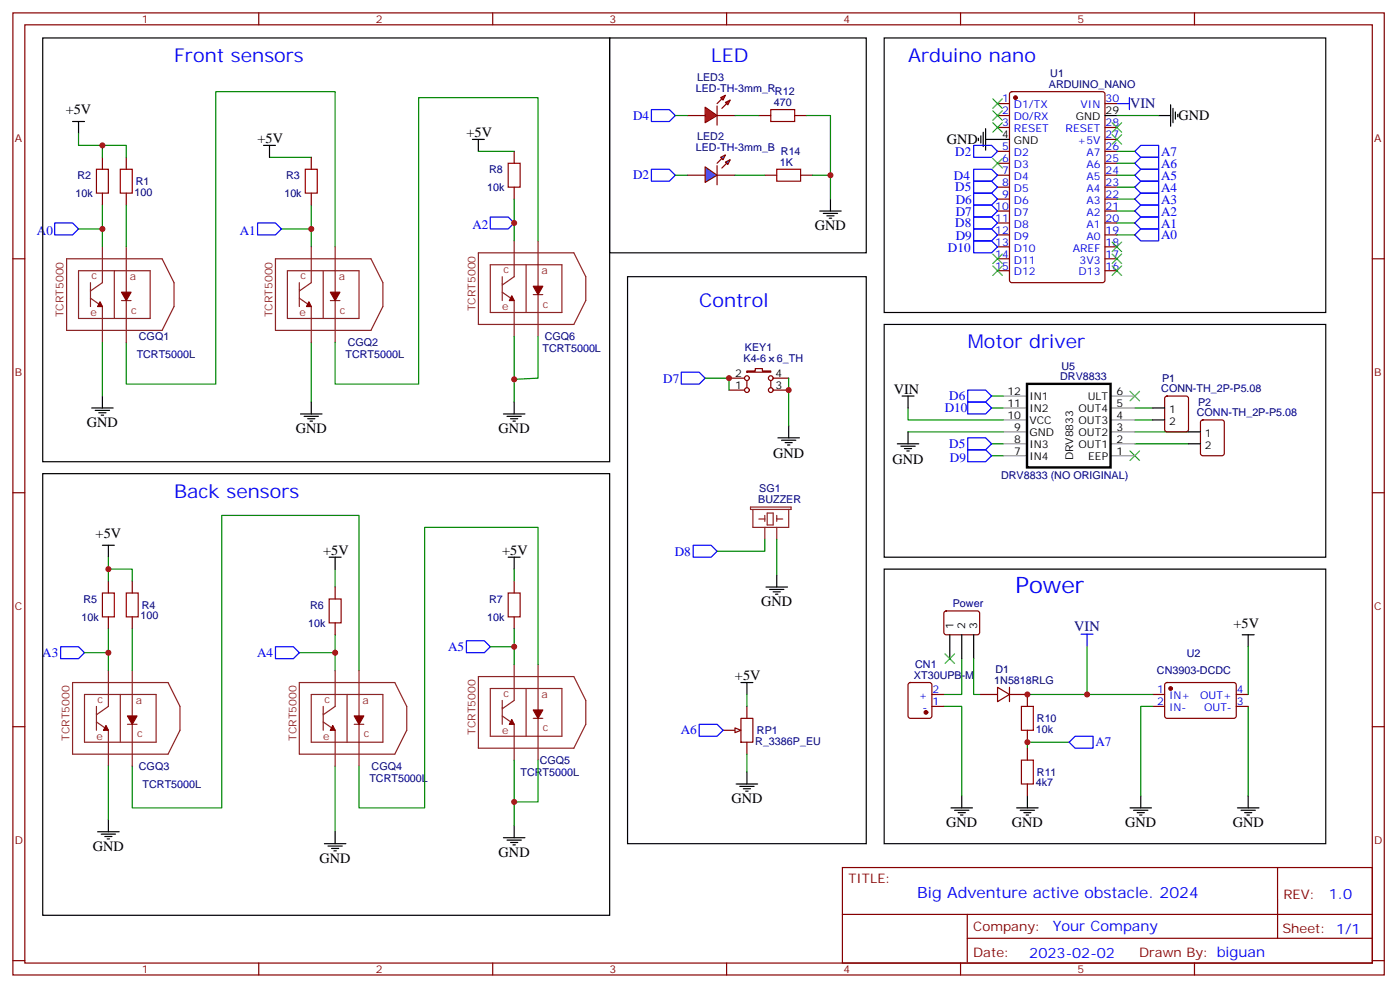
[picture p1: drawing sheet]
<svg xmlns="http://www.w3.org/2000/svg" width="414mm" height="292mm" viewBox="0 0 414 292" stroke-linecap="round" stroke-linejoin="round" font-family="sans-serif">
<g fill="none" stroke="#870000" stroke-width=".35">
<path d="M3.8 3.8h405.4v284.3h-405.4zM7.3 7.3h398.3v277.3h-398.3zM76.5 3.8v3.5M145.6 3.8v3.5M214.8 3.8v3.5M283.9 3.8v3.5M353.1 3.8v3.5M294.9 30.6h3.5M294.9 34.1h3.5M294.9 37.7h3.5M298.6 27.3l.5-.2h26.8l.6 .4 .1 55.3-.5 .7h-27l-.7-.4v-55.3zM326.6 30.6h3.5"/>
<path d="M326.6 37.7h3.5M30.3 46.5v3.5M30.3 57.1v3.5M37.3 46.5v3.5M37.3 57.1v3.5M92 46.5v3.5M92 57.1v3.5M152 44.7v3.6M152 55.3v3.5M203.1 51.8h5.3M211.9 51.8h5.3M294.9 44.7h3.5"/>
<path d="M294.9 48.3h3.5M294.9 51.8h3.5M294.9 55.3h3.5M294.9 58.8h3.5M326.6 44.7h3.5M326.6 48.3h3.5M326.6 51.8h3.5M326.6 55.3h3.5M326.6 58.8h3.5M326.6 41.2h3.5M3.8 76.5h3.5M294.9 76.5h3.5"/>
<path d="M294.9 62.4h3.5M294.9 65.9h3.5M294.9 69.4h3.5M294.9 73h3.5M326.6 76.5h3.5M326.6 62.4h3.5M326.6 65.9h3.5M326.6 69.4h3.5M326.6 73h3.5M405.6 76.5h3.6M294.9 80h3.5M326.6 80h3.5"/>
<path d="M344.5 117.3l.4-.2h5.7l.6 .4 .1 9.4-.5 .7h-5.9l-.6-.4-.1-9.4zM355.1 124.3l.4-.2h5.7l.6 .4 .1 9.5-.5 .6-5.9 .1-.6-.5-.1-9.4zM3.8 145.6h3.5M405.6 145.6h3.6M32 171.7v3.6M39.1 171.7v3.6M99.1 173.5v3.5M152 171.7v3.6M32 182.3v3.5M39.1 182.3v3.5M99.1 184.1v3.5M152 182.3v3.5"/>
<path d="M3.8 214.8h3.5M268.6 201.9l.5-.2h5.6l.7 .4v9.5l-.4 .6-5.9 .1-.7-.5v-9.4zM275.4 205.2h3.6M275.4 208.8h3.6M303.7 205.2v3.6M303.7 215.8v3.6M340.7 205.2h3.5M340.7 208.8h3.5M344.5 201.9l.4-.2 20.1 .1 .4 .6-.1 9.5-.6 .4-20-.1-.5-.6v-9.2zM365.4 205.2h3.5M365.4 208.8h3.5M405.6 214.8h3.6"/>
<path d="M303.7 221.1v3.5M303.7 231.7v3.5M249 256.4h156.6v28.2h-156.6zM377.6 256.4v20.9M249 270.2h156.5M285.9 277.3h119.6M285.9 270.2v14.2M3.8 283.9h3.5M76.5 284.6v3.5M145.6 284.6v3.5M214.8 284.6v3.5M283.9 284.6v3.5"/>
<path d="M353.1 284.6v3.5M405.6 283.9h3.6"/>
</g>
<g fill="#870000" stroke="#870000" stroke-width=".35">
<path d="M29.6 89.2l.7 1.4h-1.4z"/>
<path d="M35.9 86.4h2.8l-1.4 2.4z"/>
<path d="M91.3 89.2l.7 1.4h-1.4z"/>
<path d="M97.6 86.4h2.9l-1.4 2.4z"/>
<path d="M151.3 87.4l.7 1.4h-1.4z"/>
<path d="M157.6 84.6h2.8l-1.4 2.5z"/>
<path d="M31.3 214.4l.7 1.4h-1.4z"/>
<path d="M37.7 211.6h2.8l-1.4 2.5z"/>
<path d="M98.4 214.4l.7 1.4h-1.5z"/>
<path d="M104.7 211.6h2.8l-1.4 2.5z"/>
<path d="M151.3 212.7l.7 1.4h-1.4z"/>
<path d="M157.6 209.8h2.8l-1.4 2.5z"/>
<circle cx="300.1" cy="28.9" r=".53"/>
<circle cx="346" cy="203.5" r=".53"/>
<circle cx="273.7" cy="210.5" r=".53"/>
</g>
<g fill="none" stroke="#000" stroke-width=".35">
<path d="M21.4 35.9h3.6M23.2 35.9v3.5M290.6 39.1v4.2M291.3 38v6.4M326.6 34.1h3.5M342.5 34.1h3.5M346 31v6.3M346.7 32v4.3M347.4 33.1v2.1M348.1 33.8v.7M77.9 43h3.5M79.7 43v3.5"/>
<path d="M139.6 41.2h3.6M141.4 41.2v3.5M289.2 40.9v.7M289.9 40.1v2.2M291.3 41.2h7.1M30.3 117.1v3.5M92 118.8v3.5M152 118.8v3.5M266.6 117.1h3.6M268.4 117.1v3.5M27.1 120.6h6.3M28.2 121.3h4.2"/>
<path d="M29.2 122h2.1M29.9 122.7h.7M88.8 122.3h6.4M89.9 123h4.2M90.9 123.8h2.2M91.7 124.5h.7M148.8 122.3h6.4M149.9 123h4.2M150.9 123.8h2.1M151.6 124.5h.7M265.2 131.2h6.4M266.3 131.9h4.2"/>
<path d="M267.3 132.6h2.2M268 133.3h.7M268.4 127.6v3.6M340.7 120.6h3.5M340.7 124.1h3.5M351.3 127.6h3.5M351.3 131.2h3.5M30.3 161.1h3.5M32 161.1v3.6M97.3 164.7h3.5M99.1 164.7v3.5M150.2 164.7h3.5"/>
<path d="M152 164.7v3.5M261.3 168.2h130.6v81.1h-130.6zM367.2 187.6h3.5M368.9 187.6v3.5M281.1 238.8h6.3M282.2 239.5h4.2M284.3 235.2v3.6M300.5 238.8h6.3M301.6 239.5h4.2M303.7 235.2v3.6M334 238.8h6.4M335.1 239.5h4.2"/>
<path d="M337.2 235.2v3.6M365.8 238.8h6.3M366.8 239.5h4.3M368.9 235.2v3.6M28.9 245.8h6.3M29.9 246.5h4.2M31 247.2h2.1M31.7 247.9h.7M32 242.3v3.5M95.9 249.3h6.3M96.9 250h4.3M98 250.8h2.1"/>
<path d="M98.7 251.5h.7M99.1 245.8v3.5M148.8 247.6h6.4M149.9 248.3h4.2M150.9 249h2.1M151.6 249.7h.7M152 244.1v3.5M283.2 240.2h2.1M283.9 240.9h.7M302.6 240.2h2.1M303.3 240.9h.7M336.1 240.2h2.1"/>
<path d="M336.8 240.9h.7M367.9 240.2h2.1M368.6 240.9h.7"/>
</g>
<g fill="none" stroke="#00f" stroke-width=".35">
<path d="M330.3 30.6h3.5M333.8 28.9v3.5M287.8 53.6h5.3l1.8 1.7-1.8 1.8h-5.3zM287.8 57.1h5.3l1.8 1.7-1.8 1.8h-5.3zM335.4 58.8l1.8-1.7h5.3v3.5h-5.3zM335.4 55.3l1.8-1.7h5.3v3.5h-5.3zM335.4 51.8l1.8-1.8h5.3v3.6h-5.3zM335.4 44.7l1.8-1.7h5.3v3.5h-5.3zM16.2 65.9h5.2l1.8 1.8-1.8 1.7h-5.2zM76.1 65.9h5.3l1.8 1.8-1.8 1.7h-5.3zM144.9 64.1h5.3l1.8 1.8-1.8 1.8h-5.3zM287.8 60.6h5.3l1.8 1.8-1.8 1.7h-5.3z"/>
<path d="M287.8 67.7h5.3l1.8 1.7-1.8 1.8h-5.3zM287.8 71.2h5.3l1.8 1.8-1.8 1.7h-5.3zM335.4 69.4l1.8-1.7h5.3v3.5h-5.3zM335.4 65.9l1.8-1.8h5.3v3.6h-5.3zM335.4 62.4l1.8-1.8h5.3v3.5h-5.3zM286 118.8h5.3l1.8 1.8-1.8 1.7h-5.3zM286 115.3h5.3l1.8 1.8-1.8 1.7h-5.3zM286 132.9h5.3l1.8 1.8-1.8 1.8h-5.3zM286 129.4h5.3l1.8 1.8-1.8 1.7h-5.3zM17.9 191.1h5.3l1.8 1.8-1.8 1.8h-5.3zM81.4 191.1h5.3l1.8 1.8-1.8 1.8h-5.3zM137.9 189.4h5.3l1.7 1.7-1.7 1.8h-5.3z"/>
<path d="M319.5 187.4h3.6M321.3 187.4v3.6M316 219.4l1.8-1.8h5.3v3.5h-5.3z"/>
</g>
<g fill="none" stroke="#008700" stroke-width=".35">
<path d="M23.2 39.4v3.6h14.1v3.5M330.1 34.1h12.4M30.3 43v3.5M79.7 46.5h12.3M141.4 44.7h10.6M152 58.8v12.4M330.1 51.8h5.3M330.1 55.3h5.3M330.1 58.8h5.3M330.1 44.7h5.3M23.2 67.7h7.1M30.3 60.6v12.4"/>
<path d="M37.3 60.6v12.4M83.2 67.7h8.8M92 60.6v12.4M99.1 73v-45.9h-35.3v86.4h-26.5v-12.3M159 71.2v-42.3h-35.2v84.6h-24.7v-12.3M330.1 62.4h5.3M330.1 65.9h5.3M330.1 69.4h5.3M152 99.4v19.4M159 99.4v12.4l-7 .3M30.3 101.2v15.9M92 101.2v17.6"/>
<path d="M293.1 117.1h3.5M268.4 120.6v3.5h28.2M268.4 127.6h28.2M293.1 131.2h3.5M293.1 120.6h3.5M293.1 134.7h3.5M335.4 131.2h15.9M335.4 127.6h15.9M335.4 124.1h5.3M335.4 120.6h5.3M32 164.7v3.5h7.1v3.5M32 168.2v3.5"/>
<path d="M99.1 168.2v5.3M25 192.9h7M32 185.8v12.4M39.1 185.8v12.4M88.5 192.9h10.6M99.1 187.6v10.6M106.1 198.2v-45.9h-40.6v86.5h-26.4v-12.4M152 185.8v10.6M159 196.4v-40.5h-33.5v82.9h-19.4v-12.4M284.3 194.7v10.5h-5.3M279 208.8h5.3v26.4M303.7 205.2h37"/>
<path d="M316 219.4h-12.3v1.7M340.7 208.8h-3.5v26.4M368.9 208.8v26.4M32 226.4v15.9M99.1 226.4v19.4M152 224.6v19.5M159 224.6v12.4h-7"/>
</g>
<g fill="none" stroke="#8c2424" stroke-width=".35">
<path d="M19.7 76.5h28.2l3.5 7v7.1l-3.5 7h-28.2zM30.3 73v10.5l-3.6 2.5M37.3 73v28.2M81.4 76.5h28.2l3.6 7v7.1l-3.6 7h-28.2zM92 73v10.5l-3.5 2.5M99.1 73v28.2M141.4 74.7h28.2l3.5 7.1v7l-3.5 7.1h-28.2zM144.9 78.2h21.2v14.2h-21.2zM152 71.2v10.6l-3.6 2.4M155.5 78.2v14.2M159 71.2v28.2M23.2 80h21.2v14.1h-21.2z"/>
<path d="M26.7 83.5v7.1M26.7 88.1l3.6 2.5v10.6M33.8 80v14.1M35.9 88.8h2.8M84.9 80h21.2v14.1h-21.2zM88.5 83.5v7.1M88.5 88.1l3.5 2.5v10.6M95.5 80v14.1M97.6 88.8h2.9M148.4 81.8v7M148.4 86.4l3.6 2.4v10.6M157.6 87.1h2.8"/>
<path d="M32 198.2v10.6l-3.5 2.4M39.1 198.2v28.2M99.1 198.2v10.6l-3.6 2.4M106.1 198.2v28.2M141.4 200h28.2l3.5 7v7.1l-3.5 7h-28.2zM152 196.4v10.6l-3.6 2.5M159 196.4v28.2M21.4 201.7h28.3l3.5 7.1v7l-3.5 7.1h-28.3zM25 205.2h21.1v14.2h-21.1zM28.5 208.8v7M28.5 213.4l3.5 2.4v10.6M35.6 205.2v14.2"/>
<path d="M37.7 214.1h2.8M88.5 201.7h28.2l3.5 7.1v7l-3.5 7.1h-28.2zM92 205.2h21.2v14.2h-21.2zM95.5 213.4l3.6 2.4v10.6M95.5 208.8v7M102.6 205.2v14.2M104.7 214.1h2.8M144.9 203.5h21.2v14.1h-21.2zM148.4 207v7.1M148.4 211.6l3.6 2.5v10.5M155.5 203.5v14.1M157.6 212.3h2.8"/>
</g>
<path d="M28.5 50h3.5v7.1h-3.5zM35.6 50h3.5v7.1h-3.5zM90.2 50h3.6v7.1h-3.6zM150.2 48.3h3.5v7h-3.5zM30.3 175.3h3.5v7h-3.5zM37.3 175.3h3.6v7h-3.6zM97.3 177h3.5v7.1h-3.5zM150.2 175.3h3.5v7h-3.5zM301.9 208.8h3.5v7h-3.5zM301.9 224.6h3.5v7.1h-3.5z" fill="none" stroke="#a10000" stroke-width=".35"/>
<g fill="none" stroke="#3c3" stroke-width=".35">
<path d="M293.4 29.2l2.9 2.8M293.4 32.7l2.9 2.9M293.4 36.3l2.9 2.8M296.3 29.2l-2.9 2.8M296.3 32.7l-2.9 2.9M296.3 36.3l-2.9 2.8M328.7 36.3l2.8 2.8M331.5 36.3l-2.8 2.8M328.7 71.5l2.8 2.9M328.7 75.1l2.8 2.8M331.5 75.1l-2.8 2.8M331.5 71.5l-2.8 2.9"/>
<path d="M334 115.6l2.8 2.9M336.8 115.6l-2.8 2.9M334 133.3l2.8 2.8M336.8 133.3l-2.8 2.8"/>
</g>
<path d="M296.6 117.1h7.1M328.4 117.1h7M296.6 120.6h7.1M296.6 124.1h7.1M296.6 127.6h7.1M296.6 131.2h7.1M296.6 134.7h7.1M328.4 120.6h7M328.4 124.1h7M328.4 127.6h7M328.4 131.2h7M328.4 134.7h7" fill="none" stroke="#999" stroke-width=".35"/>
<path d="M303.6 113.4h24.7v24.7h-24.7z" fill="none" stroke="#000" stroke-width=".71"/>
<g fill="#09f" stroke="#870000" stroke-width=".35">
<path d="M214.4 47.9l1.4-.7-.7 1.4z"/>
<path d="M213 46.5l1.4-.7-.7 1.4z"/>
</g>
<g fill="#870000" stroke="#870000" stroke-width=".35">
<path d="M213.4 49.7l1.4-1.4z"/>
<path d="M211.9 48.3l1.5-1.5z"/>
</g>
<path d="M211.9 49v5.6z" fill="#f00" stroke="#870000" stroke-width=".35"/>
<path d="M208.4 49.3l3.5 2.5-3.5 2.1z" fill="#09f" stroke="#870000" stroke-width=".35"/>
<g fill="#f00" stroke="#870000" stroke-width=".35">
<path d="M208.4 31.7l3.5 2.4-3.5 2.2z"/>
<path d="M211.9 31.3v5.7z"/>
</g>
<g fill="#870000" stroke="#870000" stroke-width=".35">
<path d="M211.9 30.6l1.5-1.4z"/>
<path d="M214.8 30.6l-1.4 1.4z"/>
</g>
<g fill="#f00" stroke="#870000" stroke-width=".35">
<path d="M213 28.9l1.4-.7-.7 1.4z"/>
<path d="M214.4 30.3l1.4-.7-.7 1.4z"/>
</g>
<g fill="none" stroke="#870000" stroke-width=".35">
<path d="M203.1 34.1h5.3M211.9 34.1h5.3M224.3 34.1h3.5M234.9 34.1h3.5M226.1 51.8h3.5M236.6 51.8h3.6M215.5 115.3h4.6M215.5 111.8h4.6M220.8 109.6h2.4v-.7h2.2v.7h2.4v.4h-7zM220.8 112.5v2.1M227.8 112.5v2.1M228.5 115.3h4.6"/>
<path d="M228.5 111.8h4.6M213.7 215.8h3.5M219 212.3h3.5v7.1h-3.5zM220.8 208.8v3.5M220.8 219.4v3.5"/>
<circle cx="220.8" cy="111.8" r=".71"/>
<circle cx="220.8" cy="115.3" r=".71"/>
<circle cx="227.8" cy="111.8" r=".71"/>
<circle cx="227.8" cy="115.3" r=".71"/>
</g>
<path d="M227.8 32.4h7.1v3.5h-7.1zM229.6 50h7v3.6h-7z" fill="none" stroke="#a10000" stroke-width=".35"/>
<g fill="none" stroke="#000" stroke-width=".35">
<path d="M12.6 11.2h167.6v125.3h-167.6zM245.5 58.8v3.6M242.3 62.4h6.3M243.3 63.1h4.3M244.4 63.8h2.1M245.1 64.5h.7M261.3 95.9h130.6v68.8h-130.6zM12.6 140h167.6v130.5h-167.6zM229.9 129.4h6.4M231 130.1h4.2M232.1 130.8h2.1M232.8 131.5h.7"/>
<path d="M233.1 125.9v3.5M226.4 173.5h6.4M227.5 174.2h4.2M228.5 174.9h2.1M229.2 175.6h.7M229.6 170v3.5"/>
</g>
<g fill="none" stroke="#008700" stroke-width=".35">
<path d="M199.6 34.1h3.5M217.2 34.1h7.1M238.4 34.1h7.1v24.7M199.6 51.8h3.5M217.2 51.8h8.9M240.2 51.8h5.3M208.4 111.8h7.1v3.5M233.1 111.8v14.1M226.1 159.4v3.5h-14.2M229.6 159.4v10.6M152 168.2v3.5M144.9 191.1h7.1"/>
<path d="M368.9 191.1v14.1"/>
</g>
<path d="M192.5 32.4h5.3l1.8 1.7-1.8 1.8h-5.3zM192.5 50h5.3l1.8 1.8-1.8 1.8h-5.3zM287.8 43h5.3l1.8 1.7-1.8 1.8h-5.3zM287.8 50h5.3l1.8 1.8-1.8 1.8h-5.3zM287.8 64.1h5.3l1.8 1.8-1.8 1.8h-5.3zM201.4 110h5.3l1.7 1.8-1.7 1.7h-5.3zM204.9 161.1h5.3l1.7 1.8-1.7 1.8h-5.3z" fill="none" stroke="#00f" stroke-width=".35"/>
<path d="M328.7 39.8l2.8 2.8M331.5 39.8l-2.8 2.8M328.7 78.6l2.8 2.8M331.5 78.6l-2.8 2.8" fill="none" stroke="#3c3" stroke-width=".35"/>
<path d="M221.8 149.9h12v.7h-12zM222.5 150.6v5.3h10.6v-5.3M224.3 153.4h1.8M226.1 152.3v1.8M226.1 155.9v3.5M226.8 151.6h1.7v3.6h-1.7zM229.6 153.4h1.8M229.6 152.3v1.8M229.6 155.9v3.5" fill="none" stroke="#8c2424" stroke-width=".35"/>
<path d="M217.2 215.1l1.8 .7-1.8 .7z" fill="#f0f0f0" stroke="#870000" stroke-width=".35"/>
<g fill="none" stroke="#000" stroke-width=".35">
<path d="M180.2 11.2h75.8v63.5h-75.8zM261.3 11.2h130.6v81.2h-130.6zM185.5 81.8h70.5v167.5h-70.5zM280.7 187.6v7.1M284.3 187.6v7.1M287.8 187.6v7.1M219 201.7h3.5M220.8 201.7v3.5M217.6 231.7h6.3M218.7 232.4h4.2M219.7 233.1h2.1M220.4 233.8h.7"/>
<path d="M220.8 228.2v3.5"/>
</g>
<path d="M330.1 48.3h5.3M287.8 194.7v10.5h1.8M321.3 191.1v14.1M220.8 205.2v3.6M220.8 222.9v5.3" fill="none" stroke="#008700" stroke-width=".35"/>
<path d="M335.4 48.3l1.8-1.8h5.3v3.5h-5.3zM206.7 214.1h5.2l1.8 1.7-1.8 1.8h-5.2z" fill="none" stroke="#00f" stroke-width=".35"/>
<path d="M279.2 180.8l.5-.2h9.4l.5 .7-.1 5.9-.6 .4-9.5-.1-.4-.6v-5.6zM289.6 205.2h5.3M294.9 203.1l3.5 2.1-3.5 2.2zM298.4 203.1v4.3M298.4 205.2h5.3" fill="none" stroke="#870000" stroke-width=".35"/>
<path d="M293.4 46.8l2.9 2.9M296.3 46.8l-2.9 2.9M293.4 75.1l2.9 2.8M293.4 78.6l2.9 2.8M296.3 75.1l-2.9 2.8M296.3 78.6l-2.9 2.8M279.3 193.3l2.9 2.8M282.2 193.3l-2.9 2.8" fill="none" stroke="#3c3" stroke-width=".35"/>
<g fill="#c00">
<circle cx="30.3" cy="43" r=".88"/>
<circle cx="30.3" cy="67.7" r=".88"/>
<circle cx="32" cy="168.2" r=".88"/>
<circle cx="32" cy="192.9" r=".88"/>
<circle cx="99.1" cy="192.9" r=".88"/>
<circle cx="92" cy="67.7" r=".88"/>
<circle cx="152" cy="65.9" r=".88"/>
<circle cx="152" cy="112.1" r=".88"/>
<circle cx="233.1" cy="115.3" r=".88"/>
<circle cx="215.5" cy="111.8" r=".88"/>
<circle cx="152" cy="191.1" r=".88"/>
<circle cx="152" cy="237" r=".88"/>
<circle cx="303.7" cy="219.4" r=".88"/>
<circle cx="303.7" cy="205.2" r=".88"/>
<circle cx="321.3" cy="205.2" r=".88"/>
<circle cx="245.5" cy="51.8" r=".88"/>
</g>
<text font-size="6.7" fill="#00f" x="300.1" y="175.3">Power</text>
<g font-size="5.6" fill="#00f">
<text x="51.4" y="18.3">Front sensors</text>
<text x="210.2" y="18.3">LED</text>
<text x="268.4" y="18.3">Arduino nano</text>
<text x="206.7" y="90.6">Control</text>
<text x="286" y="102.9">Motor driver</text>
<text x="51.4" y="147">Back sensors</text>
</g>
<text font-size="4.6" fill="#00f" x="271.1" y="265.4">Big Adventure active obstacle. 2024</text>
<g font-size="4.2">
<text x="19.4" y="33.7">+5V</text>
<text x="348.3" y="35.5">GND</text>
<text x="137.9" y="40.5">+5V</text>
<text x="76.1" y="42.3">+5V</text>
<text x="279.9" y="42.6">GND</text>
<text x="240.9" y="68">GND</text>
<text x="264.2" y="116.3">VIN</text>
<text x="25.7" y="126.2">GND</text>
<text x="87.4" y="128">GND</text>
<text x="147.4" y="128">GND</text>
<text x="228.5" y="135.5">GND</text>
<text x="263.8" y="137.2">GND</text>
<text x="28.3" y="158.9">+5V</text>
<text x="95.5" y="164">+5V</text>
<text x="148.4" y="164">+5V</text>
<text x="225" y="179.1">GND</text>
<text x="364.6" y="185.5">+5V</text>
<text x="217.2" y="201">+5V</text>
<text x="216.2" y="237.3">GND</text>
<text x="279.7" y="244.4">GND</text>
<text x="299.1" y="244.4">GND</text>
<text x="332.6" y="244.4">GND</text>
<text x="364.3" y="244.4">GND</text>
<text x="27.4" y="251.5">GND</text>
<text x="94.5" y="255">GND</text>
<text x="147.4" y="253.2">GND</text>
</g>
<g font-size="4.2" fill="#000080">
<text x="334" y="32">VIN</text>
<text x="317.5" y="186.4">VIN</text>
</g>
<g font-size="4.2" fill="#00f">
<text x="392.8" y="265.7">1.0</text>
<text x="311.2" y="275.2">Your Company</text>
<text x="304.2" y="283">2023-02-02</text>
</g>
<g font-size="3.9" fill="#00f">
<text x="187.1" y="35.4">D4</text>
<text x="282.4" y="46">D2</text>
<text x="343.2" y="46.1">A7</text>
<text x="187.1" y="53">D2</text>
<text x="282" y="53.2">D4</text>
<text x="343.2" y="53.1">A5</text>
<text x="343.2" y="49.6">A6</text>
<text x="282.4" y="56.6">D5</text>
<text x="343.2" y="56.7">A4</text>
<text x="282.5" y="60.3">D6</text>
<text x="282.5" y="63.8">D7</text>
<text x="343.2" y="63.7">A2</text>
<text x="343.2" y="60.2">A3</text>
<text x="10.9" y="69.4">A0</text>
<text x="70.9" y="69.4">A1</text>
<text x="139.7" y="67.7">A2</text>
<text x="282.4" y="67.2">D8</text>
<text x="282.5" y="70.9">D9</text>
<text x="343.2" y="70.7">A0</text>
<text x="343.2" y="67.3">A1</text>
<text x="280.2" y="74.4">D10</text>
<text x="196.1" y="113.2">D7</text>
<text x="280.6" y="118.3">D6</text>
<text x="279.3" y="121.8">D10</text>
<text x="280.6" y="132.4">D5</text>
<text x="280.8" y="136.4">D9</text>
<text x="199.5" y="164.2">D8</text>
<text x="12.5" y="194.2">A3</text>
<text x="76" y="194.2">A4</text>
<text x="132.4" y="192.4">A5</text>
<text x="201.2" y="217">A6</text>
<text x="323.8" y="220.4">A7</text>
</g>
<g font-size="3.9" fill="#800">
<text x="250.8" y="261">TITLE:</text>
<text x="379.4" y="265.7">REV:</text>
<text x="287.7" y="275.2">Company:</text>
<text x="379" y="275.8">Sheet: 1/1</text>
<text x="287.7" y="282.9">Date:</text>
<text x="336.7" y="282.9">Drawn By: biguan</text>
</g>
<g font-size="3.2" fill="#800">
<text x="41.9" y="6.8">1</text>
<text x="111.1" y="6.8">2</text>
<text x="180.2" y="6.8">3</text>
<text x="249.3" y="6.8">4</text>
<text x="318.5" y="6.8">5</text>
<text x="4.3" y="41.9">A</text>
<text x="406.2" y="41.9">A</text>
<text x="4.3" y="111.1">B</text>
<text x="406.2" y="111.1">B</text>
<text x="4.3" y="180.2">C</text>
<text x="406.2" y="180.2">C</text>
<text x="4.3" y="249.3">D</text>
<text x="406.2" y="249.3">D</text>
<text x="41.9" y="287.6">1</text>
<text x="111.1" y="287.6">2</text>
<text x="180.2" y="287.6">3</text>
<text x="249.3" y="287.6">4</text>
<text x="318.5" y="287.6">5</text>
</g>
<g font-size="3.2" fill="#000080">
<text x="206.1" y="23.8">LED3</text>
<text x="310.4" y="22.6">U1</text>
<text x="205.7" y="27.1">LED-TH-3mm_R</text>
<text x="229.1" y="28.2">R12</text>
<text x="310" y="25.9">ARDUINO_NANO</text>
<text x="228.7" y="31.3">470</text>
<text x="206.1" y="41.4">LED2</text>
<text x="205.7" y="44.7">LED-TH-3mm_B</text>
<text x="230.8" y="45.8">R14</text>
<text x="22.9" y="52.9">R2</text>
<text x="84.6" y="52.9">R3</text>
<text x="144.6" y="51.2">R8</text>
<text x="230.5" y="49">1K</text>
<text x="22.3" y="58.2">10k</text>
<text x="39.8" y="57.8">100</text>
<text x="40.1" y="54.7">R1</text>
<text x="84.1" y="58.2">10k</text>
<text x="144" y="56.4">10k</text>
<text x="41.1" y="100.5">CGQ1</text>
<text x="161" y="100.5">CGQ6</text>
<text x="40.4" y="105.8">TCRT5000L</text>
<text x="102.1" y="105.8">TCRT5000L</text>
<text x="102.8" y="102.3">CGQ2</text>
<text x="160.3" y="104">TCRT5000L</text>
<text x="219.8" y="107.1">K4-6</text>
<text x="220.2" y="103.8">KEY1</text>
<text x="229.7" y="107.1">6_TH</text>
<text x="313.4" y="112.4">DRV8833</text>
<text x="313.7" y="109.2">U5</text>
<text x="343.5" y="112.8">P1</text>
<text x="343.3" y="116">CONN-TH_2P-P5.08</text>
<text x="354.1" y="119.9">P2</text>
<text x="353.8" y="123">CONN-TH_2P-P5.08</text>
<text x="295.9" y="141.7">DRV8833 (NO ORIGINAL)</text>
<text x="224.1" y="148.8">BUZZER</text>
<text x="224.4" y="145.5">SG1</text>
<text x="24.6" y="178.2">R5</text>
<text x="41.9" y="179.9">R4</text>
<text x="91.7" y="179.9">R6</text>
<text x="144.6" y="178.2">R7</text>
<text x="281.6" y="179.5">Power</text>
<text x="24.1" y="183.4">10k</text>
<text x="41.6" y="183.1">100</text>
<text x="91.1" y="185.2">10k</text>
<text x="144" y="183.4">10k</text>
<text x="270.5" y="197.5">CN1</text>
<text x="350.8" y="194">U2</text>
<text x="270.2" y="200.7">XT30UPB-M</text>
<text x="293.9" y="202.1">1N5818RLG</text>
<text x="294.3" y="198.9">D1</text>
<text x="342" y="199.3">CN3903-DCDC</text>
<text x="306.5" y="213.4">R10</text>
<text x="223.2" y="220.2">R_3386P_EU</text>
<text x="223.7" y="217">RP1</text>
<text x="306.1" y="216.5">10k</text>
<text x="41.1" y="227.5">CGQ3</text>
<text x="109.8" y="227.5">CGQ4</text>
<text x="159.5" y="225.8">CGQ5</text>
<text x="42.2" y="232.8">TCRT5000L</text>
<text x="109.2" y="231">TCRT5000L</text>
<text x="153.9" y="229.3">TCRT5000L</text>
<text x="306.1" y="232.4">4k7</text>
<text x="306.5" y="229.2">R11</text>
</g>
<g font-size="3.2" fill="#00f">
<text x="296.2" y="30.3">1</text>
<text x="296.2" y="33.8">2</text>
<text x="299.7" y="32">D1/TX</text>
<text x="299.7" y="35.6">D0/RX</text>
<text x="319.4" y="32">VIN</text>
<text x="326.8" y="30.3">30</text>
<text x="296.2" y="37.3">3</text>
<text x="299.7" y="39.1">RESET</text>
<text x="315" y="39.1">RESET</text>
<text x="326.8" y="40.9">27</text>
<text x="326.8" y="37.3">28</text>
<text x="296.2" y="44.4">5</text>
<text x="296.2" y="47.9">6</text>
<text x="299.7" y="46.1">D2</text>
<text x="318.5" y="42.6">+5V</text>
<text x="321.1" y="46.1">A7</text>
<text x="326.8" y="47.9">25</text>
<text x="326.8" y="44.4">26</text>
<text x="296.2" y="51.4">7</text>
<text x="299.7" y="49.7">D3</text>
<text x="299.7" y="53.2">D4</text>
<text x="321.1" y="53.2">A5</text>
<text x="321.1" y="49.7">A6</text>
<text x="326.8" y="51.4">24</text>
<text x="296.2" y="55">8</text>
<text x="296.2" y="58.5">9</text>
<text x="299.7" y="56.7">D5</text>
<text x="321.1" y="56.7">A4</text>
<text x="326.8" y="58.5">22</text>
<text x="326.8" y="55">23</text>
<text x="294.2" y="62">10</text>
<text x="294.2" y="65.5">11</text>
<text x="299.7" y="60.3">D6</text>
<text x="299.7" y="63.8">D7</text>
<text x="321.1" y="63.8">A2</text>
<text x="321.1" y="60.3">A3</text>
<text x="326.8" y="65.5">20</text>
<text x="326.8" y="62">21</text>
<text x="294.2" y="69.1">12</text>
<text x="299.7" y="67.3">D8</text>
<text x="299.7" y="70.8">D9</text>
<text x="321.1" y="70.8">A0</text>
<text x="321.1" y="67.3">A1</text>
<text x="326.8" y="69.1">19</text>
<text x="294.2" y="72.6">13</text>
<text x="294.2" y="76.1">14</text>
<text x="299.7" y="74.4">D10</text>
<text x="299.7" y="77.9">D11</text>
<text x="317.1" y="74.4">AREF</text>
<text x="319.1" y="77.9">3V3</text>
<text x="326.8" y="76.1">17</text>
<text x="326.8" y="72.6">18</text>
<text x="294.2" y="79.7">15</text>
<text x="299.7" y="81.4">D12</text>
<text x="318.8" y="81.4">D13</text>
<text x="326.8" y="79.7">16</text>
<text x="271.5" y="206.7">+</text>
<text x="275.6" y="208.4">1</text>
<text x="275.6" y="204.9">2</text>
<text x="342" y="204.9">1</text>
<text x="342" y="208.4">2</text>
<text x="345.5" y="206.7">IN+</text>
<text x="354.7" y="206.7">OUT+</text>
<text x="365.6" y="208.4">3</text>
<text x="365.6" y="204.9">4</text>
<text x="272.7" y="210.2">-</text>
<text x="345.5" y="210.2">IN-</text>
<text x="355.9" y="210.2">OUT-</text>
</g>
<g font-size="3.2">
<text x="318" y="35.6">GND</text>
<text x="326.8" y="33.8">29</text>
<text x="296.2" y="40.9">4</text>
<text x="299.7" y="42.6">GND</text>
<text x="217.3" y="111.4">2</text>
<text x="229.2" y="111.4">4</text>
<text x="217.3" y="114.9">1</text>
<text x="229.2" y="114.9">3</text>
<text x="297.8" y="116.8">12</text>
<text x="304.3" y="118.2">IN1</text>
<text x="321.5" y="118.2">ULT</text>
<text x="330" y="116.8">6</text>
<text x="297.8" y="120.3">11</text>
<text x="297.8" y="123.8">10</text>
<text x="304.3" y="121.7">IN2</text>
<text x="304.3" y="125.2">VCC</text>
<text x="318.8" y="121.7">OUT4</text>
<text x="318.8" y="125.2">OUT3</text>
<text x="330" y="120.3">5</text>
<text x="330" y="123.8">4</text>
<text x="345.5" y="122">1</text>
<text x="345.5" y="125.5">2</text>
<text x="299.8" y="127.4">9</text>
<text x="299.8" y="130.9">8</text>
<text x="304.3" y="128.8">GND</text>
<text x="318.8" y="128.8">OUT2</text>
<text x="330" y="127.4">3</text>
<text x="330" y="130.9">2</text>
<text x="356.1" y="129">1</text>
<text x="299.8" y="134.4">7</text>
<text x="304.3" y="132.3">IN3</text>
<text x="304.3" y="135.8">IN4</text>
<text x="317.2" y="136.1" transform="rotate(-90 317.2 136.1)">DRV8833</text>
<text x="318.8" y="132.3">OUT1</text>
<text x="321.6" y="135.8">EEP</text>
<text x="330" y="134.4">1</text>
<text x="356.1" y="132.6">2</text>
<text x="281.8" y="185.8" transform="rotate(-90 281.8 185.8)">1</text>
<text x="285.3" y="185.8" transform="rotate(-90 285.3 185.8)">2</text>
<text x="288.9" y="185.8" transform="rotate(-90 288.9 185.8)">3</text>
</g>
<g font-size="3.2" fill="#8d2323">
<text x="27.1" y="82.5">c</text>
<text x="38.4" y="82.8">a</text>
<text x="88.8" y="82.5">c</text>
<text x="100.1" y="82.8">a</text>
<text x="148.8" y="80.7">c</text>
<text x="160.1" y="81.1">a</text>
<text x="18.8" y="93.8" transform="rotate(-90 18.8 93.8)">TCRT5000</text>
<text x="26.7" y="93.4">e</text>
<text x="38.7" y="92.7">c</text>
<text x="80.5" y="93.8" transform="rotate(-90 80.5 93.8)">TCRT5000</text>
<text x="88.5" y="93.4">e</text>
<text x="100.5" y="92.7">c</text>
<text x="140.5" y="92" transform="rotate(-90 140.5 92)">TCRT5000</text>
<text x="148.4" y="91.7">e</text>
<text x="160.4" y="90.9">c</text>
<text x="28.9" y="207.7">c</text>
<text x="40.1" y="208.1">a</text>
<text x="95.9" y="207.7">c</text>
<text x="107.2" y="208.1">a</text>
<text x="148.8" y="206">c</text>
<text x="160.1" y="206.3">a</text>
<text x="20.6" y="219" transform="rotate(-90 20.6 219)">TCRT5000</text>
<text x="28.5" y="218.7">e</text>
<text x="40.5" y="217.9">c</text>
<text x="87.6" y="219" transform="rotate(-90 87.6 219)">TCRT5000</text>
<text x="95.5" y="218.7">e</text>
<text x="107.5" y="217.9">c</text>
<text x="140.5" y="217.2" transform="rotate(-90 140.5 217.2)">TCRT5000</text>
<text x="148.4" y="216.9">e</text>
<text x="160.4" y="216.2">c</text>
</g>
</svg>
